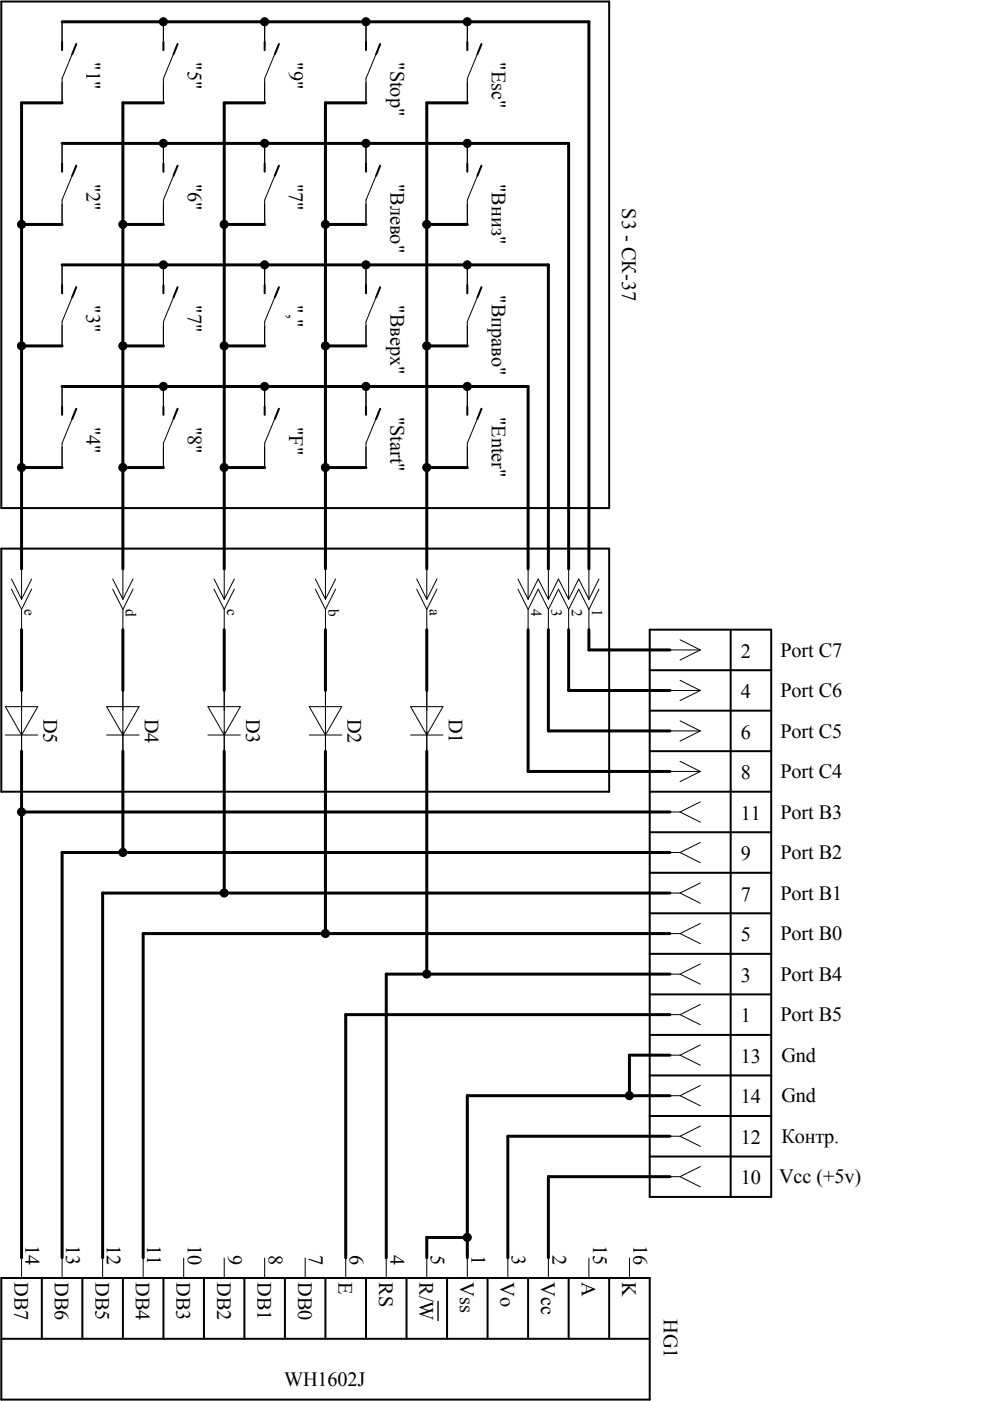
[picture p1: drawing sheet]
<svg xmlns="http://www.w3.org/2000/svg" width="210mm" height="297mm" viewBox="0 0 210 297" stroke-linecap="round" stroke-linejoin="round" font-family="sans-serif">
<g fill="#000" stroke="#000" stroke-width=".21">
<circle cx="34.6" cy="4.6" r=".86"/>
<circle cx="56.1" cy="4.6" r=".86"/>
<circle cx="77.6" cy="4.6" r=".86"/>
<circle cx="99.1" cy="4.6" r=".86"/>
<circle cx="34.6" cy="30.4" r=".86"/>
<circle cx="56.1" cy="30.4" r=".86"/>
<circle cx="77.6" cy="30.4" r=".86"/>
<circle cx="99.1" cy="30.4" r=".86"/>
<circle cx="4.6" cy="47.6" r=".86"/>
<circle cx="26" cy="47.6" r=".86"/>
<circle cx="34.6" cy="56.2" r=".86"/>
<circle cx="47.5" cy="47.6" r=".86"/>
<circle cx="56.1" cy="56.2" r=".86"/>
<circle cx="69" cy="47.6" r=".86"/>
<circle cx="77.6" cy="56.2" r=".86"/>
<circle cx="90.5" cy="47.6" r=".86"/>
<circle cx="99.1" cy="56.2" r=".86"/>
<circle cx="4.6" cy="73.3" r=".86"/>
<circle cx="26" cy="73.3" r=".86"/>
<circle cx="47.5" cy="73.3" r=".86"/>
<circle cx="69" cy="73.3" r=".86"/>
<circle cx="90.5" cy="73.3" r=".86"/>
<circle cx="4.6" cy="99.1" r=".86"/>
<circle cx="26" cy="99.1" r=".86"/>
<circle cx="34.6" cy="81.9" r=".86"/>
<circle cx="47.5" cy="99.1" r=".86"/>
<circle cx="56.1" cy="81.9" r=".86"/>
<circle cx="69" cy="99.1" r=".86"/>
<circle cx="77.6" cy="81.9" r=".86"/>
<circle cx="90.5" cy="99.1" r=".86"/>
<circle cx="99.1" cy="81.9" r=".86"/>
<circle cx="4.6" cy="172.1" r=".86"/>
<circle cx="26" cy="180.7" r=".86"/>
<circle cx="47.5" cy="189.3" r=".86"/>
<circle cx="69" cy="197.9" r=".86"/>
<circle cx="90.5" cy="206.5" r=".86"/>
<circle cx="133.4" cy="232.3" r=".86"/>
<circle cx="99.1" cy="262.4" r=".86"/>
</g>
<g fill="none" stroke="#000" stroke-width=".63">
<path d="M13.2 4.6h111.7v116M13.2 30.4h107.4v90.2M13.2 21.8h-8.6v98.8M34.6 21.8h-8.5v98.8M56.1 21.8h-8.6v98.8M77.6 21.8h-8.6v98.8M99.1 21.8h-8.6v98.8M4.6 47.6h8.6M13.2 56.2h103.1v64.4M26.1 47.6h8.5M47.5 47.6h8.6M69 47.6h8.6"/>
<path d="M90.5 47.6h8.6M4.6 73.3h8.6M26.1 73.3h8.5M47.5 73.3h8.6M69 73.3h8.6M90.5 73.3h8.6M4.6 99.1h8.6M13.2 81.9h98.8v38.7M26.1 99.1h8.5M47.5 99.1h8.6M69 99.1h8.6M90.5 99.1h8.6"/>
<path d="M4.6 133.5v12.9M26.1 133.5v12.9M47.5 133.5v12.9M69 133.5v12.9M90.5 133.5v12.9M112 133.5v30.1h30M116.3 133.5v21.5h25.7M120.6 133.5v12.9h21.4M124.9 133.5v4.3h17.1M4.6 159.3v107.4M26.1 159.3v21.4M47.5 159.3v30"/>
<path d="M69 159.3v38.6M90.5 159.3v47.2M4.6 172.2h137.4M142 180.7h-128.8v86M142 197.9h-111.6v68.8M142 189.3h-120.2v77.4M142 206.5h-60.1v60.2M142 215.1h-68.7v51.6M142 232.3h-42.9v34.4M142 223.7h-8.5v8.6M142 249.5h-25.7v17.2M142 240.9h-34.3v25.8"/>
<path d="M99.1 262.4h-8.6v4.3"/>
</g>
<g fill="none" stroke="#000" stroke-width=".21">
<path d="M13.2 4.6v5.2M16.2 9.3l-3 7.3v5.2M34.6 4.6v5.2M37.7 9.3l-3.1 7.3v5.2M56.1 4.6v5.2M59.1 9.3l-3 7.3v5.2M77.6 4.6v5.2M80.6 9.3l-3 7.3v5.2M99.1 4.6v5.2M102.1 9.3l-3 7.3v5.2M13.2 30.4v5.1M16.2 35.1l-3 7.3v5.2"/>
<path d="M34.6 30.4v5.1M37.7 35.1l-3.1 7.3v5.2M56.1 30.4v5.1M59.1 35.1l-3 7.3v5.2M77.6 30.4v5.1M80.6 35.1l-3 7.3v5.2M99.1 30.4v5.1M102.1 35.1l-3 7.3v5.2M13.2 56.2v5.1M34.6 56.2v5.1M56.1 56.2v5.1M77.6 56.2v5.1"/>
<path d="M99.1 56.2v5.1M16.2 60.9l-3 7.3v5.1M37.7 60.9l-3.1 7.3v5.1M59.1 60.9l-3 7.3v5.1M80.6 60.9l-3 7.3v5.1M102.1 60.9l-3 7.3v5.1M13.2 81.9v5.2M16.2 86.7l-3 7.3v5.1M34.6 81.9v5.2M37.7 86.7l-3.1 7.3v5.1M56.1 81.9v5.2M59.1 86.7l-3 7.3v5.1"/>
<path d="M77.6 81.9v5.2M80.6 86.7l-3 7.3v5.1M99.1 81.9v5.2M102.1 86.7l-3 7.3v5.1M2.4 124.9l2.2 4.3M2.4 122.8l2.2 4.2M4.6 120.6v6.4M4.6 129.2v4.3M6.7 124.9l-2.1 4.3M6.7 122.8l-2.1 4.2M23.9 124.9l2.2 4.3M23.9 122.8l2.2 4.2"/>
<path d="M26.1 120.6v6.4M26.1 129.2v4.3M28.2 124.9l-2.1 4.3M28.2 122.8l-2.1 4.2M45.4 124.9l2.1 4.3M45.4 122.8l2.1 4.2M47.5 120.6v6.4M47.5 129.2v4.3M49.7 124.9l-2.2 4.3M49.7 122.8l-2.2 4.2M66.9 124.9l2.1 4.3M66.9 122.8l2.1 4.2"/>
<path d="M69 120.6v6.4M69 129.2v4.3M71.2 124.9l-2.2 4.3M71.2 122.8l-2.2 4.2M88.3 124.9l2.2 4.3M88.3 122.8l2.2 4.2M90.5 120.6v6.4M90.5 129.2v4.3M92.6 124.9l-2.1 4.3M92.6 122.8l-2.1 4.2M109.8 124.9l2.2 4.3M109.8 122.8l2.2 4.2"/>
<path d="M112 129.2l2.1-4.3 2.2 4.3M112 127l2.1-4.2 2.2 4.2M112 120.6v6.4M112 129.2v4.3M116.3 120.6v6.4M116.3 129.2v4.3M116.3 129.2l2.1-4.3 2.2 4.3M116.3 127l2.1-4.2 2.2 4.2M120.6 129.2l2.1-4.3 2.2 4.3M120.6 127l2.1-4.2 2.2 4.2M120.6 120.6v6.4M120.6 129.2v4.3"/>
<path d="M124.9 120.6v6.4M124.9 129.2v4.3M127 124.9l-2.1 4.3M127 122.8l-2.1 4.2M142 137.8h6.5M144.2 135.6l4.3 2.2M148.5 137.8l-4.3 2.1M1.1 149.8h6.9l-3.4 6zM1.1 155.8h6.9M4.6 146.4v12.9M22.6 149.8h6.9l-3.4 6zM22.6 155.8h6.9"/>
<path d="M26.1 146.4v12.9M44.1 149.8h6.9l-3.5 6zM44.1 155.8h6.9M47.5 146.4v12.9M65.6 149.8h6.9l-3.5 6zM65.6 155.8h6.9M69 146.4v12.9M87.1 149.8h6.8l-3.4 6zM87.1 155.8h6.8M90.5 146.4v12.9M142 146.4h6.5M142 155h6.5"/>
<path d="M144.2 144.2l4.3 2.2M144.2 152.8l4.3 2.2M148.5 146.4l-4.3 2.1M148.5 155l-4.3 2.1M142 172.2h2.2M142 163.6h6.5M144.2 172.2l4.3 2.1M144.2 161.4l4.3 2.2M148.5 170l-4.3 2.2M148.5 178.6l-4.3 2.1M148.5 163.6l-4.3 2.1M142 180.7h2.2"/>
<path d="M142 197.9h2.2M142 189.3h2.2M144.2 180.7l4.3 2.2M144.2 197.9l4.3 2.2M144.2 189.3l4.3 2.2M148.5 195.8l-4.3 2.1M148.5 187.2l-4.3 2.1M142 206.5h2.2M142 215.1h2.2M144.2 206.5l4.3 2.2M144.2 215.1l4.3 2.2M148.5 204.4l-4.3 2.1"/>
<path d="M148.5 213l-4.3 2.1M142 223.7h2.2M142 232.3h2.2M144.2 223.7l4.3 2.2M144.2 232.3l4.3 2.1M148.5 221.6l-4.3 2.1M148.5 230.2l-4.3 2.1M148.5 238.7l-4.3 2.2M142 249.5h2.2M142 240.9h2.2M144.2 249.5l4.3 2.1M144.2 240.9l4.3 2.1"/>
<path d="M148.5 247.3l-4.3 2.2M4.6 266.7v4.3M13.2 266.7v4.3M21.8 266.7v4.3M30.4 266.7v4.3M38.9 266.7v4.3M47.5 266.7v4.3M56.1 266.7v4.3M64.7 266.7v4.3M73.3 266.7v4.3M81.9 266.7v4.3M90.5 266.7v4.3"/>
<path d="M99.1 266.7v4.3M107.7 266.7v4.3M116.3 266.7v4.3M124.9 266.7v4.3M133.5 266.7v4.3"/>
</g>
<g fill="none" stroke="#000" stroke-width=".42">
<path d="M.3 .3h128.9v107.4h-128.9zM13.2 8.9v1.7M16.2 9.3l-.9 2.2M34.6 8.9v1.7M37.7 9.3l-.9 2.2M56.1 8.9v1.7M59.1 9.3l-.8 2.2M77.6 8.9v1.7M80.6 9.3l-.8 2.2M99.1 8.9v1.7M102.1 9.3l-.9 2.2M13.2 34.7v1.7"/>
<path d="M16.2 35.1l-.9 2.2M34.6 34.7v1.7M37.7 35.1l-.9 2.2M56.1 34.7v1.7M59.1 35.1l-.8 2.2M77.6 34.7v1.7M80.6 35.1l-.8 2.2M99.1 34.7v1.7M102.1 35.1l-.9 2.2M13.2 60.5v1.7M16.2 60.9l-.9 2.1M34.6 60.5v1.7"/>
<path d="M37.7 60.9l-.9 2.1M56.1 60.5v1.7M59.1 60.9l-.8 2.1M77.6 60.5v1.7M80.6 60.9l-.8 2.1M99.1 60.5v1.7M102.1 60.9l-.9 2.1M13.2 86.2v1.8M16.2 86.7l-.9 2.1M34.6 86.2v1.8M37.7 86.7l-.9 2.1M56.1 86.2v1.8"/>
<path d="M59.1 86.7l-.8 2.1M77.6 86.2v1.8M80.6 86.7l-.8 2.1M99.1 86.2v1.8M102.1 86.7l-.9 2.1M.3 116.3h128.9v51.6h-128.9zM137.8 133.5h25.7v120.3h-25.7zM154.9 133.5v120.3M137.8 142.1h25.7M137.8 159.3h25.7M137.8 150.7h25.7M137.8 167.9h25.7"/>
<path d="M137.8 176.5h25.7M137.8 185h25.7M137.8 193.6h25.7M137.8 210.8h25.7M137.8 219.4h25.7M137.8 202.2h25.7M137.8 236.6h25.7M137.8 228h25.7M137.8 245.2h25.7M.3 271h137.5v25.7h-137.5zM8.9 271v12.9M17.5 271v12.9"/>
<path d="M26.1 271v12.9M34.6 271v12.9M43.2 271v12.9M51.8 271v12.9M60.4 271v12.9M69 271v12.9M77.6 271v12.9M86.2 271v12.9M94.8 271v12.9M103.4 271v12.9M112 271v12.9M120.6 271v12.9"/>
<path d="M129.2 271v12.9M.3 283.9h137.5"/>
</g>
<path d="M92.9 275.9v4.1" fill="none" stroke="#000" stroke-width=".3"/>
<g font-size="4.3">
<text x="18.3" y="13.2" transform="rotate(90 18.3 13.2)">&quot;1&quot;</text>
<text x="39.8" y="13.2" transform="rotate(90 39.8 13.2)">&quot;5&quot;</text>
<text x="61.3" y="13.2" transform="rotate(90 61.3 13.2)">&quot;9&quot;</text>
<text x="82.8" y="13.2" transform="rotate(90 82.8 13.2)">&quot;Stop&quot;</text>
<text x="104.2" y="13.2" transform="rotate(90 104.2 13.2)">&quot;Esc&quot;</text>
<text x="18.3" y="39" transform="rotate(90 18.3 39)">&quot;2&quot;</text>
<text x="39.8" y="39" transform="rotate(90 39.8 39)">&quot;6&quot;</text>
<text x="61.3" y="39" transform="rotate(90 61.3 39)">&quot;7&quot;</text>
<text x="82.8" y="39" transform="rotate(90 82.8 39)">&quot;Влево&quot;</text>
<text x="104.2" y="39" transform="rotate(90 104.2 39)">&quot;Вниз&quot;</text>
<text x="131.9" y="44.2" transform="rotate(90 131.9 44.2)">S3 - СК-37</text>
<text x="18.3" y="64.8" transform="rotate(90 18.3 64.8)">&quot;3&quot;</text>
<text x="39.8" y="64.8" transform="rotate(90 39.8 64.8)">&quot;7&quot;</text>
<text x="61.3" y="64.8" transform="rotate(90 61.3 64.8)">&quot;,&quot;</text>
<text x="82.8" y="64.8" transform="rotate(90 82.8 64.8)">&quot;Вверх&quot;</text>
<text x="104.2" y="62.6" transform="rotate(90 104.2 62.6)">&quot;Вправо&quot;</text>
<text x="82.8" y="88.4" transform="rotate(90 82.8 88.4)">&quot;Start&quot;</text>
<text x="104.2" y="88.4" transform="rotate(90 104.2 88.4)">&quot;Enter&quot;</text>
<text x="18.3" y="90.5" transform="rotate(90 18.3 90.5)">&quot;4&quot;</text>
<text x="39.8" y="90.5" transform="rotate(90 39.8 90.5)">&quot;8&quot;</text>
<text x="61.3" y="90.5" transform="rotate(90 61.3 90.5)">&quot;F&quot;</text>
<text x="157.1" y="139.5">2</text>
<text x="165.5" y="139.2">Port C7</text>
<text x="157.1" y="148">4</text>
<text x="165.5" y="147.8">Port C6</text>
<text x="9.2" y="152.3" transform="rotate(90 9.2 152.3)">D5</text>
<text x="30.7" y="152.3" transform="rotate(90 30.7 152.3)">D4</text>
<text x="52.2" y="152.3" transform="rotate(90 52.2 152.3)">D3</text>
<text x="73.7" y="152.3" transform="rotate(90 73.7 152.3)">D2</text>
<text x="95.2" y="152.3" transform="rotate(90 95.2 152.3)">D1</text>
<text x="157.1" y="156.6">6</text>
<text x="165.5" y="156.4">Port C5</text>
<text x="157.1" y="165.2">8</text>
<text x="165.5" y="165">Port C4</text>
<text x="157.1" y="173.8">11</text>
<text x="165.5" y="173.6">Port B3</text>
<text x="157.1" y="182.4">9</text>
<text x="165.5" y="182.2">Port B2</text>
<text x="157.1" y="191">7</text>
<text x="165.5" y="190.8">Port B1</text>
<text x="157.1" y="199.6">5</text>
<text x="165.5" y="199.4">Port B0</text>
<text x="157.1" y="208.2">3</text>
<text x="165.5" y="207.9">Port B4</text>
<text x="157.1" y="216.8">1</text>
<text x="165.5" y="216.5">Port B5</text>
<text x="157.1" y="225.4">13</text>
<text x="165.7" y="225.1">Gnd</text>
<text x="157.1" y="234">14</text>
<text x="165.7" y="233.7">Gnd</text>
<text x="157.1" y="242.6">12</text>
<text x="165.7" y="242.3">Контр.</text>
<text x="157.1" y="251.1">10</text>
<text x="165.2" y="250.9">Vcc (+5v)</text>
<text x="5.4" y="263.9" transform="rotate(90 5.4 263.9)">14</text>
<text x="14" y="263.9" transform="rotate(90 14 263.9)">13</text>
<text x="22.6" y="263.9" transform="rotate(90 22.6 263.9)">12</text>
<text x="31.2" y="263.9" transform="rotate(90 31.2 263.9)">11</text>
<text x="39.8" y="263.9" transform="rotate(90 39.8 263.9)">10</text>
<text x="125.7" y="263.9" transform="rotate(90 125.7 263.9)">15</text>
<text x="134.3" y="263.9" transform="rotate(90 134.3 263.9)">16</text>
<text x="48.4" y="266" transform="rotate(90 48.4 266)">9</text>
<text x="57" y="266" transform="rotate(90 57 266)">8</text>
<text x="65.6" y="266" transform="rotate(90 65.6 266)">7</text>
<text x="74.2" y="266" transform="rotate(90 74.2 266)">6</text>
<text x="82.8" y="266" transform="rotate(90 82.8 266)">4</text>
<text x="91.4" y="266" transform="rotate(90 91.4 266)">5</text>
<text x="99.9" y="266" transform="rotate(90 99.9 266)">1</text>
<text x="108.5" y="266" transform="rotate(90 108.5 266)">3</text>
<text x="117.1" y="266" transform="rotate(90 117.1 266)">2</text>
<text x="3" y="271.8" transform="rotate(90 3 271.8)">DB7</text>
<text x="11.6" y="271.8" transform="rotate(90 11.6 271.8)">DB6</text>
<text x="20.2" y="271.8" transform="rotate(90 20.2 271.8)">DB5</text>
<text x="28.8" y="271.8" transform="rotate(90 28.8 271.8)">DB4</text>
<text x="37.4" y="271.8" transform="rotate(90 37.4 271.8)">DB3</text>
<text x="46" y="271.8" transform="rotate(90 46 271.8)">DB2</text>
<text x="54.6" y="271.8" transform="rotate(90 54.6 271.8)">DB1</text>
<text x="63.2" y="271.8" transform="rotate(90 63.2 271.8)">DB0</text>
<text x="71.8" y="271.8" transform="rotate(90 71.8 271.8)">E</text>
<text x="80.4" y="271.8" transform="rotate(90 80.4 271.8)">RS</text>
<text x="89" y="271.8" transform="rotate(90 89 271.8)">R/W</text>
<text x="97.6" y="271.8" transform="rotate(90 97.6 271.8)">Vss</text>
<text x="106.2" y="271.8" transform="rotate(90 106.2 271.8)">Vo</text>
<text x="114.7" y="271.8" transform="rotate(90 114.7 271.8)">Vcc</text>
<text x="123.3" y="271.8" transform="rotate(90 123.3 271.8)">A</text>
<text x="131.9" y="271.8" transform="rotate(90 131.9 271.8)">K</text>
<text x="140.8" y="279.7" transform="rotate(90 140.8 279.7)">HG1</text>
<text x="60.3" y="293.9">WH1602J</text>
</g>
<g font-size="3.2">
<text x="5.2" y="129.2" transform="rotate(90 5.2 129.2)">e</text>
<text x="26.7" y="129.2" transform="rotate(90 26.7 129.2)">d</text>
<text x="48.2" y="129.2" transform="rotate(90 48.2 129.2)">c</text>
<text x="69.7" y="129.2" transform="rotate(90 69.7 129.2)">b</text>
<text x="91.1" y="129.2" transform="rotate(90 91.1 129.2)">a</text>
<text x="112.6" y="129.2" transform="rotate(90 112.6 129.2)">4</text>
<text x="116.9" y="129.2" transform="rotate(90 116.9 129.2)">3</text>
<text x="121.2" y="129.2" transform="rotate(90 121.2 129.2)">2</text>
<text x="125.5" y="129.2" transform="rotate(90 125.5 129.2)">1</text>
</g>
</svg>
